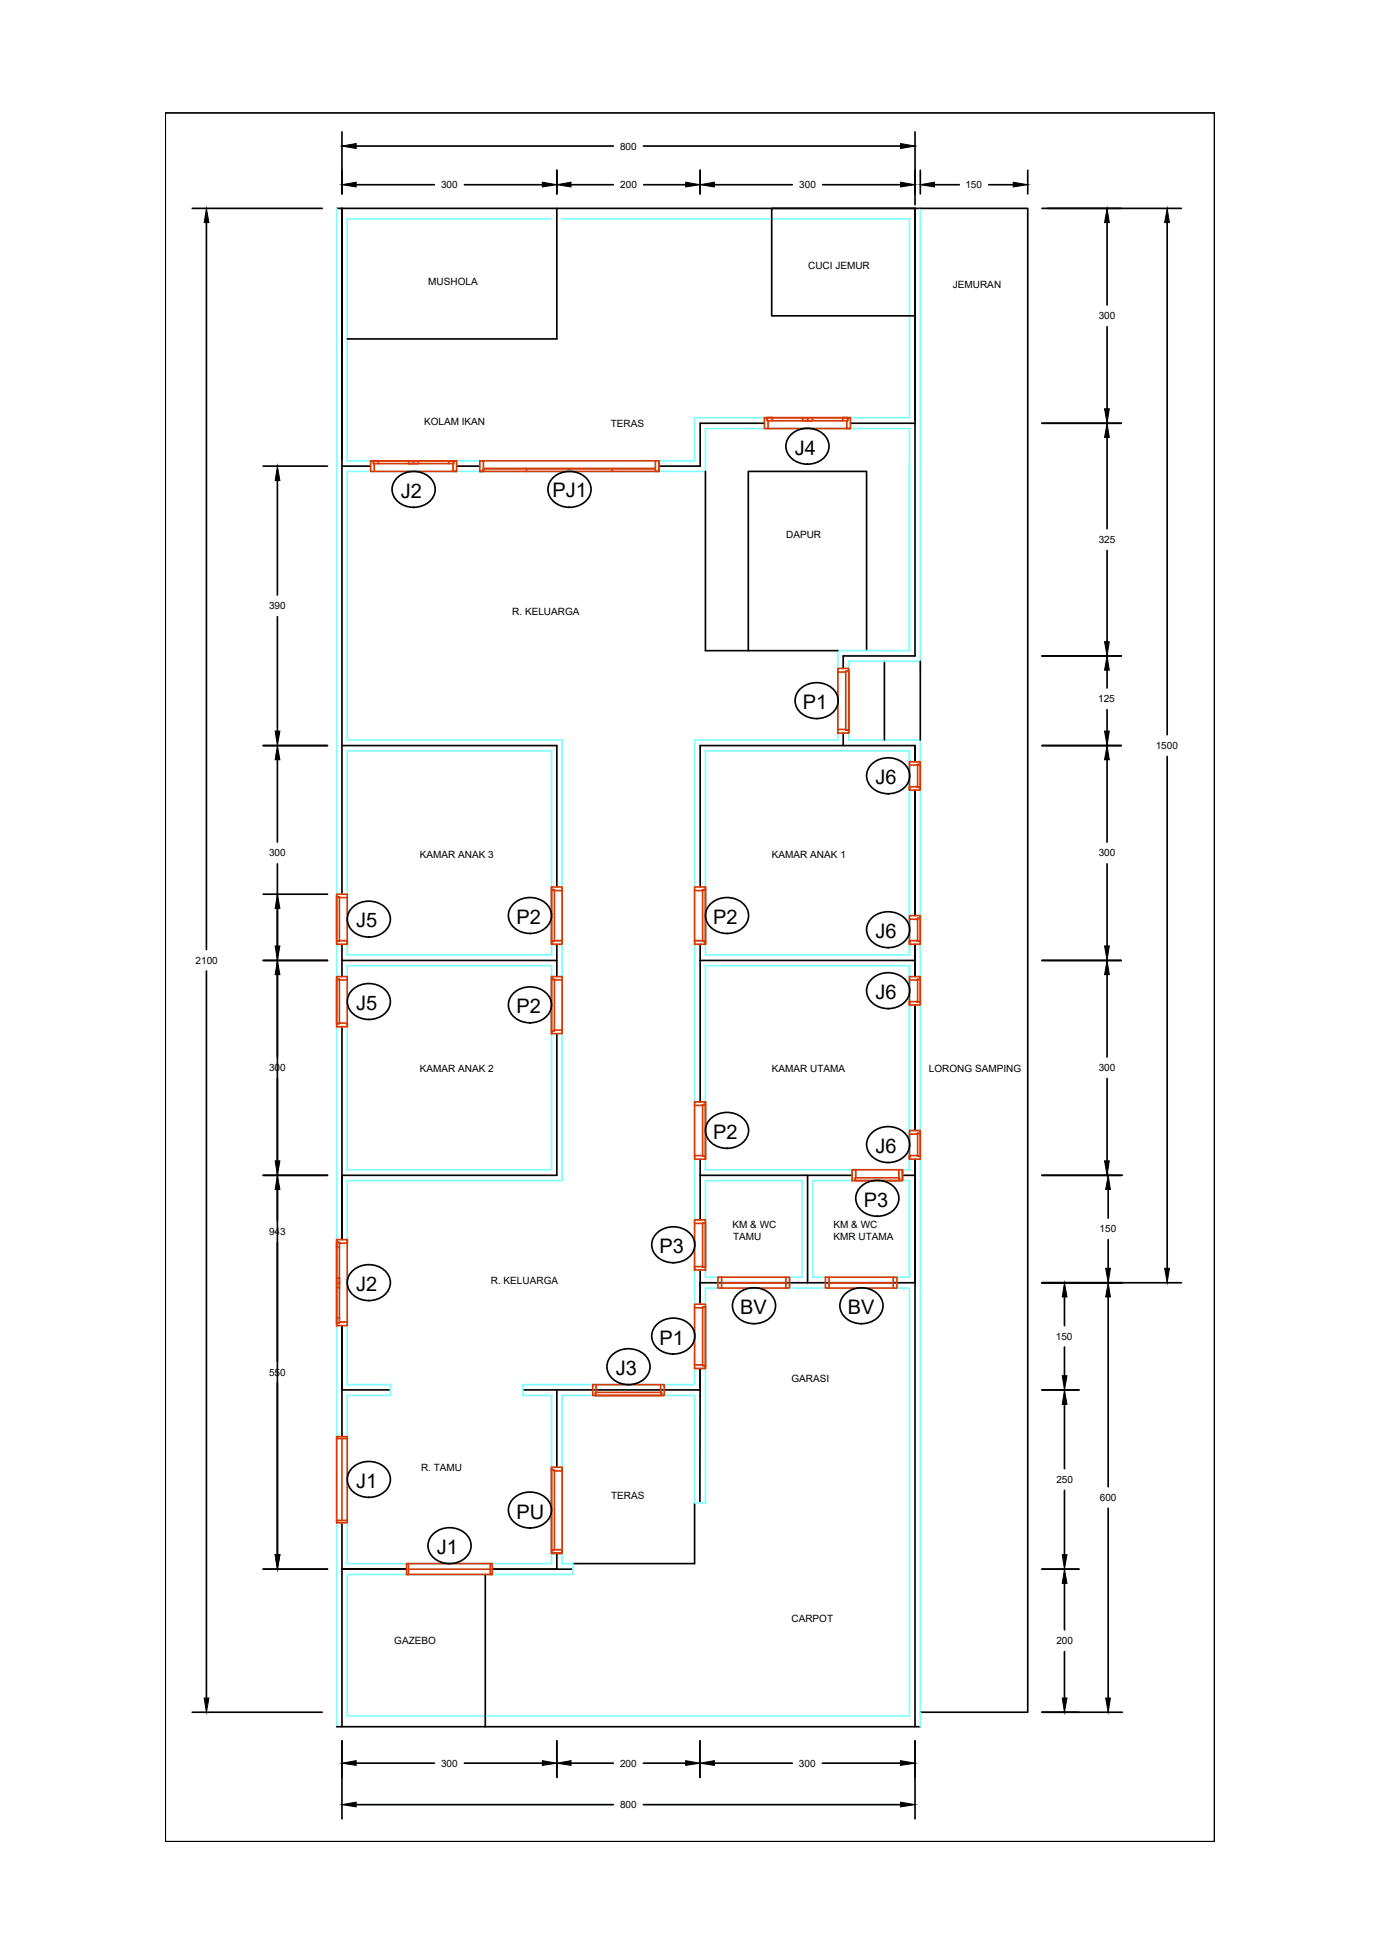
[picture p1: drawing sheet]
<svg xmlns="http://www.w3.org/2000/svg" width="210mm" height="297mm" viewBox="0 0 210 297" stroke-linecap="round" stroke-linejoin="round" font-family="sans-serif">
<!-- layer: DINDING -->
<path d="M51.2 31.7v230.9M83.9 33.3h-31.1v36.8h52.8v-6.6h32.7v-30.2h-52.8M140 31.7v70.5M52.8 71.7h54.5v-6.5h31v33.8h-10.8v13.6h-21.9v98h-26.1v1.6h4.4v25.6h-31.1v-25.6h6.6v-1.6h-6.6v-31h32.7v-67h-32.7zM52.8 114.2h31.1v31h-31.1zM107.3 114.2h31v31h-31zM140 100.6h-10.9v12h10.9v150M52.8 146.9h31.1v31h-31.1zM107.3 146.9h31v31h-31zM107.3 179.6h14.7v14.7h-14.7zM123.6 179.6h14.7v14.7h-14.7zM52.8 239.5h34.4v-1.7h-1.7v-25.6h20.1v16.4h1.7v-32.7h31v65.1h-85.5z" fill="none" stroke="#7fffff" stroke-width=".25"/>
<!-- layer: AS -->
<g fill="none" stroke="#000" stroke-width=".25">
<path d="M25.1 17.2h159.6v262.9h-159.6zM29.2 31.7h19.8M31.4 33.9v110.5M51.2 31.7h105.1v228.7h-16.3M52 20.1v9.4M52 31.7v104.3M54.2 22.2h39.1M54.2 28.1h11.9M70.6 28.1h11.9M84.7 25.9v3.6M84.7 31.7v19.8h-31.9M86.9 28.1h6.4"/>
<path d="M97.9 22.2h39.1M97.9 28.1h6.4M106.5 25.9v3.6M108.7 28.1h11.8M125.1 28.1h11.9M139.2 20.1v11M140 25.9v3.6M142.1 28.1h3.8M150.4 28.1h3.7M156.3 25.9v3.6M158.5 31.7h21.2M168.4 33.9v12.5"/>
<path d="M177.5 33.9v77.8M139.2 48h-21.8v-16.3h21.8v68.1h-10.9v1.9M168.4 49.7v12.5M40 70.9h9.8M42.2 73.1v17.4M52 70.9h4.4M69.5 70.9h3.5M107.3 71.7v27.3h20.2M116.3 64.4h-9.8v6.5h-6.3M129.4 64.4h9.8M158.5 64.4h12M168.4 66.5v13.9"/>
<path d="M42.2 93.8v17.4M113.8 99v-27.3h18v27.3M158.5 99.8h12M168.4 83.7v13.9M40 113.4h9.8M42.2 115.6v12.5M52 113.4h32.7v21.5M128.3 111.5v1.9M134.5 100.6v12M139.2 115.9v-2.5h-32.7v21.5M140 100.6v12M158.5 113.4h12"/>
<path d="M168.4 101.9v2.7M168.4 107.9v3.3M168.4 115.6v12.5M177.5 115v77.9M40 136h9.8M42.2 131.4v105.1M139.2 120.2v19.1M168.4 131.4v12.5M31.4 147.7v110.6M40 146.1h9.8M52 143.6v4.9M52 156.2v32.3"/>
<path d="M52 146.1h32.7M84.7 157.2v21.6h-32.7M84.7 143.6v4.9M106.5 143.6v24M106.5 146.1h32.7M139.2 143.6v4.9M139.2 152.9v19M158.5 146.1h12M168.4 148.2v12.6M40 178.8h9.8M106.5 176.3v9.2M106.5 178.8h23.1"/>
<path d="M122.8 178.8v16.3M137.3 178.8h1.9M139.2 176.3v86.3M158.5 178.8h12.2M168.4 164v12.6M106.5 195.1h32.7M106.5 193.2v5.2M158.5 195.1h21.2M161.9 197.3v4.3M168.6 180.9v4.4M168.6 188.5v4.4M168.6 197.3v28.8"/>
<path d="M59.4 211.4h-7.4v-9.8v16.9M79.5 211.4h27v-3.3v20.5M84.7 211.4v11.8M106.5 210.6h.1M106.5 212.2h.1M158.5 211.4h5.6M161.9 204.9v4.3M161.9 213.6v9.8M40 238.7h9.8M52 231.6v31M61.8 238.7h-9.8h9.8M73.8 239.5v23.1"/>
<path d="M74.9 238.7h12.3M83.9 236.2h1.6M84.7 236.2v2.5M105.6 228.6v9.2h-18.4M158.5 238.7h5.6M161.9 226.7v9.8M168.6 229.4v28.9M161.9 240.8v7.1M161.9 251.2v7.1M29.2 260.4h19.8M51.2 262.6h88.8M52 264.8v11.8"/>
<path d="M54.2 268.2h11.9M54.2 274.5h39.1M70.6 268.2h11.9M84.7 264.8v5.5M86.9 268.2h6.4M97.9 268.2h6.4M97.9 274.5h39.1M106.5 264.8v5.5M108.7 268.2h11.8M125.1 268.2h11.9M139.2 264.8v11.8M158.5 260.4h12.2"/>
</g>
<g fill="#000" stroke="#000" stroke-width=".15">
<path d="M31.4 31.7l.4 2.2h-.7zM52 22.2l2.2-.4v.8zM52 28.1l2.2-.4v.7zM82.5 27.7l2.2 .4-2.2 .3zM84.7 28.1l2.2-.4v.7zM104.3 27.7l2.2 .4-2.2 .3zM106.5 28.1l2.2-.4v.7zM137 21.8l2.2 .4-2.2 .4zM137 27.7l2.2 .4-2.2 .3zM140 28.1l2.1-.4v.7zM154.1 27.7l2.2 .4-2.2 .3zM168.4 31.7l.3 2.2h-.7z"/>
<path d="M177.5 31.7l.4 2.2h-.7zM42.2 70.9l.4 2.2h-.7zM168.4 64.4l.3 2.1h-.7zM168 62.2h.7l-.3 2.2zM168 97.6h.7l-.3 2.2zM41.9 111.2h.7l-.4 2.2zM42.2 113.4l.4 2.2h-.7zM168.4 113.4l.3 2.2h-.7zM168 111.2h.7l-.3 2.2zM168.4 99.8l.3 2.1h-.7zM42.2 136l.4 2.2h-.7zM41.9 143.9h.7l-.4 2.2z"/>
<path d="M42.2 146.1l.4 2.1h-.7zM168.4 146.1l.3 2.1h-.7zM168 143.9h.7l-.3 2.2zM41.9 176.6h.7l-.4 2.2zM168 176.6h.7l-.3 2.2zM42.2 178.8l.4 2.1h-.7zM161.9 195.1l.4 2.2h-.7zM168.6 195.1l.3 2.2h-.7zM168.2 192.9h.7l-.3 2.2zM168.6 178.8l.3 2.1h-.7zM177.2 192.9h.7l-.4 2.2zM161.9 211.4l.4 2.2h-.7z"/>
<path d="M161.6 209.2h.7l-.4 2.2zM41.9 236.5h.7l-.4 2.2zM161.6 236.5h.7l-.4 2.2zM31.1 258.3h.7l-.4 2.1zM161.6 258.3h.7l-.4 2.1zM161.9 238.7l.4 2.1h-.7zM168.2 258.3h.7l-.3 2.1zM52 268.2l2.2-.4v.7zM52 274.5l2.2-.4v.7zM82.5 267.8l2.2 .4-2.2 .3zM84.7 268.2l2.2-.4v.7zM104.3 267.8l2.2 .4-2.2 .3z"/>
<path d="M106.5 268.2l2.2-.4v.7zM137 267.8l2.2 .4-2.2 .3zM137 274.1l2.2 .4-2.2 .3z"/>
</g>
<!-- layer: KUSEN -->
<g fill="none" stroke="#dd3700" stroke-width=".25">
<path d="M56.4 70.1h13.1v1.6h-13.1zM56.4 70.1h.3M56.8 70.1h12.2v.4h-12.2zM57.6 70.5v-.4h-.8v.4h.1v1.2M62.1 70.1v.4h.8v-.4M63.7 70.1v.4h-.8M69 70.1l-.1 1.6h.6M69 70.1h-.8v.4M69.1 70.1h.4M73.5 70.1v1.6h-.5h27.2v-1.6h-27.2v1.6M73.5 71.3h13.1v.4M80.1 71.3v.4"/>
<path d="M86.6 71.3h13.1h-26.2v.4M93.1 71.3v.4M99.7 70.1v1.6h.5v-1.6M116.3 63.5h13.1v1.7h-13.1zM116.3 63.5h.3M116.7 63.5h12.2v.5h-12.2zM117.5 64v-.5h-.8v.5h.1v1.2M122.1 63.5v.5h.7v-.5M123.6 63.5v.5h-.8M128.9 63.5v.5h-.1v1.2h.6M128.9 63.5h-.7v.5M129 63.5h.4"/>
<path d="M127.5 101.7h1.6v9.8h-1.6zM127.5 110.9l1.6 .1v.5M128.6 102.1h.5v8.9h-.5zM129.1 102.1h-.5v.1h-1.1M139.6 116.3h.4v3.4h-.4zM140 119.7h-1.7v.5h1.7v-4.3h-1.7v4.3M140 116.3l-1.7 .1M51.2 136h1.6v7.6h-1.6zM51.2 136.4l1.6 .1M51.2 136.4h.4v6.8h-.4zM83.9 134.9v.4h.4v.2h1.2M83.9 135.3h.4v7.9h-.4z"/>
<path d="M106.9 135.3h.4v7.9h-.4zM107.3 134.9v.4h-.4v.2h-1.3M139.6 139.7h.4v3.5h-.4zM140 139.7h-.4v.1h-1.3M51.2 143.2l1.6-.1v.5M51.2 148.5h1.6v7.7h-1.6zM51.2 155.7l1.6-.1v.6M51.2 149h1.6M51.2 149h.4v6.7h-.4zM83.9 148.5v.5h1.6M83.9 149h.4v7.8h-.4zM85.5 143.1l-1.6 .1v.4h1.6v-8.7h-1.6v8.7"/>
<path d="M85.5 156.7h-1.2v.1h-.4v.4h1.6v-8.7h-1.6v8.7M105.6 143.1l1.7 .1v.4h-1.7v-8.7h1.7v8.7M139.6 149h.4v3.4h-.4zM140 152.4l-1.7-.1v.6h1.7v-4.4h-1.7v4.4M140 149h-1.7M140 143.2l-1.7-.1v.5h1.7v-4.3h-1.7v4.3M105.6 175.8h1.7v.5h-1.7v-8.7h1.7v8.7M106.9 168h.4v7.8h-.4zM107.3 167.6v.4h-.4v.1h-1.3M129.6 177.9h7.7v1.7h-7.7zM129.6 177.9h.6l-.1 1.7M130.1 179.1h6.7v.5h-6.7z"/>
<path d="M136.7 177.9l.1 1.7M137.3 177.9v1.7M139.6 172.4h.4v3.4h-.4zM140 175.8h-1.7v.5h1.7v-4.4h-1.7v4.4M140 172.4h-.4v.1h-1.3M51.2 188.5h1.6v13.1h-1.6zM51.2 189h.4v12.2h-.4zM51.2 195.1h.4v.8h-.4M51.2 194.3h.4v.8M51.2 189v.7h.4M51.2 188.5v.4M52.8 188.5v.6h-1.2v-.1h-.4"/>
<path d="M105.6 198.4h1.7v9.7h-1.7zM105.6 185.5h1.7v7.7h-1.7zM106.9 198.8h.4v8.9h-.4zM106.9 186h.4v6.7h-.4zM107.3 198.8h-.4v.1h-1.3M107.3 192.7l-1.7-.1v.6M107.3 186l-1.7 .1M109.2 194.3h10.9v1.6h-10.9zM109.8 195.1h9.7M109.8 194.3v1.6M119.5 194.3v1.6M125.5 194.3h10.9v1.6h-10.9z"/>
<path d="M126.1 195.1h9.8M126.1 194.3v1.6M135.9 194.3v1.6M51.2 218.5h1.6v13.1h-1.6zM51.2 218.5v.3h1.6M51.2 201.3v.3M51.6 200.4h-.4v.8h.4v-.1h1.2M52 218.8v12.5M90.2 210.6h10.8v1.6h-10.8zM90.6 211.8h10v.4h-10zM90.7 210.6l-.1 1.6M100.5 210.6v1.2h.1v.4"/>
<path d="M105.6 207.6h1.3v.1h.4v.4M52.8 231.3h-1.6v.3M61.8 237.8h13.1v1.7h-13.1zM62.1 237.8v1.7h-.3M62.1 238.7h12.5M74.6 237.8v1.7h.3M83.9 236.2v-.4l1.6-.1v.5h-1.6v-13h1.6v13M83.9 223.2v.4h.4v.1h1.2v-.5M83.9 223.6h.4v12.2h-.4z"/>
</g>
<!-- layer: TEXS -->
<g fill="none" stroke="#000" stroke-width=".25">
<path d="M60.4 72.7a3.5 3.5 0 0 1 5.7 1.1 2.9 2.9 0 0 1-3.2 3.4 2.9 2.9 0 0 1-3.2-3.4l.3-.6zM84.1 72.7a3.5 3.5 0 0 1 5.7 1.1 2.9 2.9 0 0 1-3.2 3.4 2.9 2.9 0 0 1-3.2-3.4l.3-.6zM120.3 66.2a3.5 3.5 0 0 1 5.7 1 2.9 2.9 0 0 1-3.2 3.4 2.9 2.9 0 0 1-3.2-3.4l.3-.5zM121.7 104.9a3.5 3.5 0 0 1 5.7 1 2.9 2.9 0 0 1-3.2 3.4 2.9 2.9 0 0 1-3.2-3.4l.3-.5zM132.5 116.3a3.5 3.5 0 0 1 5.8 1.1 2.9 2.9 0 0 1-3.2 3.3 2.9 2.9 0 0 1-3.2-3.3l.2-.6zM53.5 138.1a3.5 3.5 0 0 1 5.8 1.1 2.9 2.9 0 0 1-3.2 3.3 2.9 2.9 0 0 1-3.2-3.3l.3-.6zM78 137.5a3.5 3.5 0 0 1 5.8 1.1 2.9 2.9 0 0 1-3.2 3.4 2.9 2.9 0 0 1-3.2-3.4l.3-.6zM108 137.5a3.5 3.5 0 0 1 5.8 1.1 2.9 2.9 0 0 1-3.2 3.4 2.9 2.9 0 0 1-3.2-3.4l.2-.6zM132.5 139.7a3.5 3.5 0 0 1 5.8 1.1 2.9 2.9 0 0 1-3.2 3.3 2.9 2.9 0 0 1-3.2-3.3l.2-.6zM53.5 150.6a3.5 3.5 0 0 1 5.8 1.1 2.9 2.9 0 0 1-3.2 3.4 2.9 2.9 0 0 1-3.2-3.4l.3-.6zM78 151.1a3.5 3.5 0 0 1 5.8 1.1 2.9 2.9 0 0 1-3.2 3.4 2.9 2.9 0 0 1-3.2-3.4l.3-.6zM132.5 149a3.5 3.5 0 0 1 5.8 1 2.9 2.9 0 0 1-3.2 3.4 2.9 2.9 0 0 1-3.2-3.4l.2-.5z"/>
<path d="M108 170.2a3.5 3.5 0 0 1 5.8 1.1 2.9 2.9 0 0 1-3.2 3.4 2.9 2.9 0 0 1-3.2-3.4l.2-.6zM132.5 172.4a3.5 3.5 0 0 1 5.8 1.1 2.9 2.9 0 0 1-3.2 3.3 2.9 2.9 0 0 1-3.2-3.3l.2-.6zM53.5 193.4a3.5 3.5 0 0 1 5.8 1.1 2.9 2.9 0 0 1-3.2 3.3 2.9 2.9 0 0 1-3.2-3.3l.3-.6zM99.9 187.6a3.5 3.5 0 0 1 5.7 1.1 2.9 2.9 0 0 1-3.2 3.4 2.9 2.9 0 0 1-3.2-3.4l.3-.6zM112.1 196.9a3.5 3.5 0 0 1 5.8 1.1 2.9 2.9 0 0 1-3.2 3.3 2.9 2.9 0 0 1-3.2-3.3l.2-.6zM128.5 196.9a3.5 3.5 0 0 1 5.7 1.1 2.9 2.9 0 0 1-3.2 3.3 2.9 2.9 0 0 1-3.2-3.3l.3-.6zM130.9 180.5a3.5 3.5 0 0 1 5.7 1.1 2.9 2.9 0 0 1-3.2 3.4 2.9 2.9 0 0 1-3.2-3.4l.3-.5zM93 206.2a3.5 3.5 0 0 1 5.8 1 2.9 2.9 0 0 1-3.2 3.4 2.9 2.9 0 0 1-3.2-3.4l.2-.5zM99.9 201.5a3.5 3.5 0 0 1 5.7 1.1 2.9 2.9 0 0 1-3.2 3.3 2.9 2.9 0 0 1-3.2-3.3l.3-.6zM53.5 223.3a3.5 3.5 0 0 1 5.8 1.1 2.9 2.9 0 0 1-3.2 3.3 2.9 2.9 0 0 1-3.2-3.3l.3-.6zM65.8 233.4a3.5 3.5 0 0 1 5.8 1.1 2.9 2.9 0 0 1-3.2 3.3 2.9 2.9 0 0 1-3.2-3.3l.2-.6zM78 228a3.5 3.5 0 0 1 5.8 1 2.9 2.9 0 0 1-3.2 3.4 2.9 2.9 0 0 1-3.2-3.4l.3-.5z"/>
</g>
<g font-size="3">
<text x="120.9" y="69.2">J4</text>
<text x="61" y="75.7">J2</text>
<text x="84" y="75.6">PJ1</text>
<text x="122.1" y="107.9">P1</text>
<text x="133.2" y="119.3">J6</text>
<text x="54.2" y="141">J5</text>
<text x="78.6" y="140.5">P2</text>
<text x="108.5" y="140.5">P2</text>
<text x="133.2" y="142.7">J6</text>
<text x="54.2" y="153.6">J5</text>
<text x="78.6" y="154.1">P2</text>
<text x="133.2" y="152">J6</text>
<text x="108.5" y="173.2">P2</text>
<text x="133.2" y="175.4">J6</text>
<text x="131.4" y="183.5">P3</text>
<text x="100.3" y="190.6">P3</text>
<text x="54.2" y="196.3">J2</text>
<text x="112.6" y="199.9">BV</text>
<text x="128.9" y="199.9">BV</text>
<text x="93.7" y="209.2">J3</text>
<text x="100.3" y="204.5">P1</text>
<text x="54.2" y="226.3">J1</text>
<text x="78.6" y="231">PU</text>
<text x="66.4" y="236.4">J1</text>
</g>
<g font-size="1.5">
<text x="94.3" y="22.8">800</text>
<text x="67.1" y="28.6">300</text>
<text x="94.3" y="28.6">200</text>
<text x="121.6" y="28.6">300</text>
<text x="146.8" y="28.6">150</text>
<text x="122.9" y="40.9">CUCI JEMUR</text>
<text x="65.1" y="43.4">MUSHOLA</text>
<text x="144.9" y="43.8">JEMURAN</text>
<text x="167.1" y="48.5">300</text>
<text x="64.5" y="64.7">KOLAM IKAN</text>
<text x="92.9" y="65">TERAS</text>
<text x="119.6" y="81.9">DAPUR</text>
<text x="167.1" y="82.6">325</text>
<text x="40.9" y="92.7">390</text>
<text x="77.9" y="93.5">R. KELUARGA</text>
<text x="167" y="106.8">125</text>
<text x="175.8" y="113.9">1500</text>
<text x="40.9" y="130.2">300</text>
<text x="63.9" y="130.5">KAMAR ANAK 3</text>
<text x="117.4" y="130.5">KAMAR ANAK 1</text>
<text x="167.1" y="130.2">300</text>
<text x="29.7" y="146.6">2100</text>
<text x="40.9" y="162.9">300</text>
<text x="63.9" y="163">KAMAR ANAK 2</text>
<text x="117.4" y="163">KAMAR UTAMA</text>
<text x="141.3" y="163">LORONG SAMPING</text>
<text x="167.1" y="162.9">300</text>
<text x="40.9" y="187.9">943</text>
<text x="111.4" y="186.7">KM &amp; WC</text>
<text x="111.5" y="188.5">TAMU</text>
<text x="126.8" y="186.7">KM &amp; WC</text>
<text x="126.8" y="188.5">KMR UTAMA</text>
<text x="167.2" y="187.4">150</text>
<text x="74.7" y="195.2">R. KELUARGA</text>
<text x="160.6" y="203.8">150</text>
<text x="40.9" y="209.2">550</text>
<text x="120.4" y="210.1">GARASI</text>
<text x="64" y="223.7">R. TAMU</text>
<text x="92.9" y="228">TERAS</text>
<text x="160.7" y="225.6">250</text>
<text x="167.3" y="228.3">600</text>
<text x="60" y="250">GAZEBO</text>
<text x="120.4" y="246.7">CARPOT</text>
<text x="160.7" y="250.1">200</text>
<text x="67.1" y="268.7">300</text>
<text x="94.3" y="268.7">200</text>
<text x="121.5" y="268.7">300</text>
<text x="94.3" y="275">800</text>
</g>
</svg>
